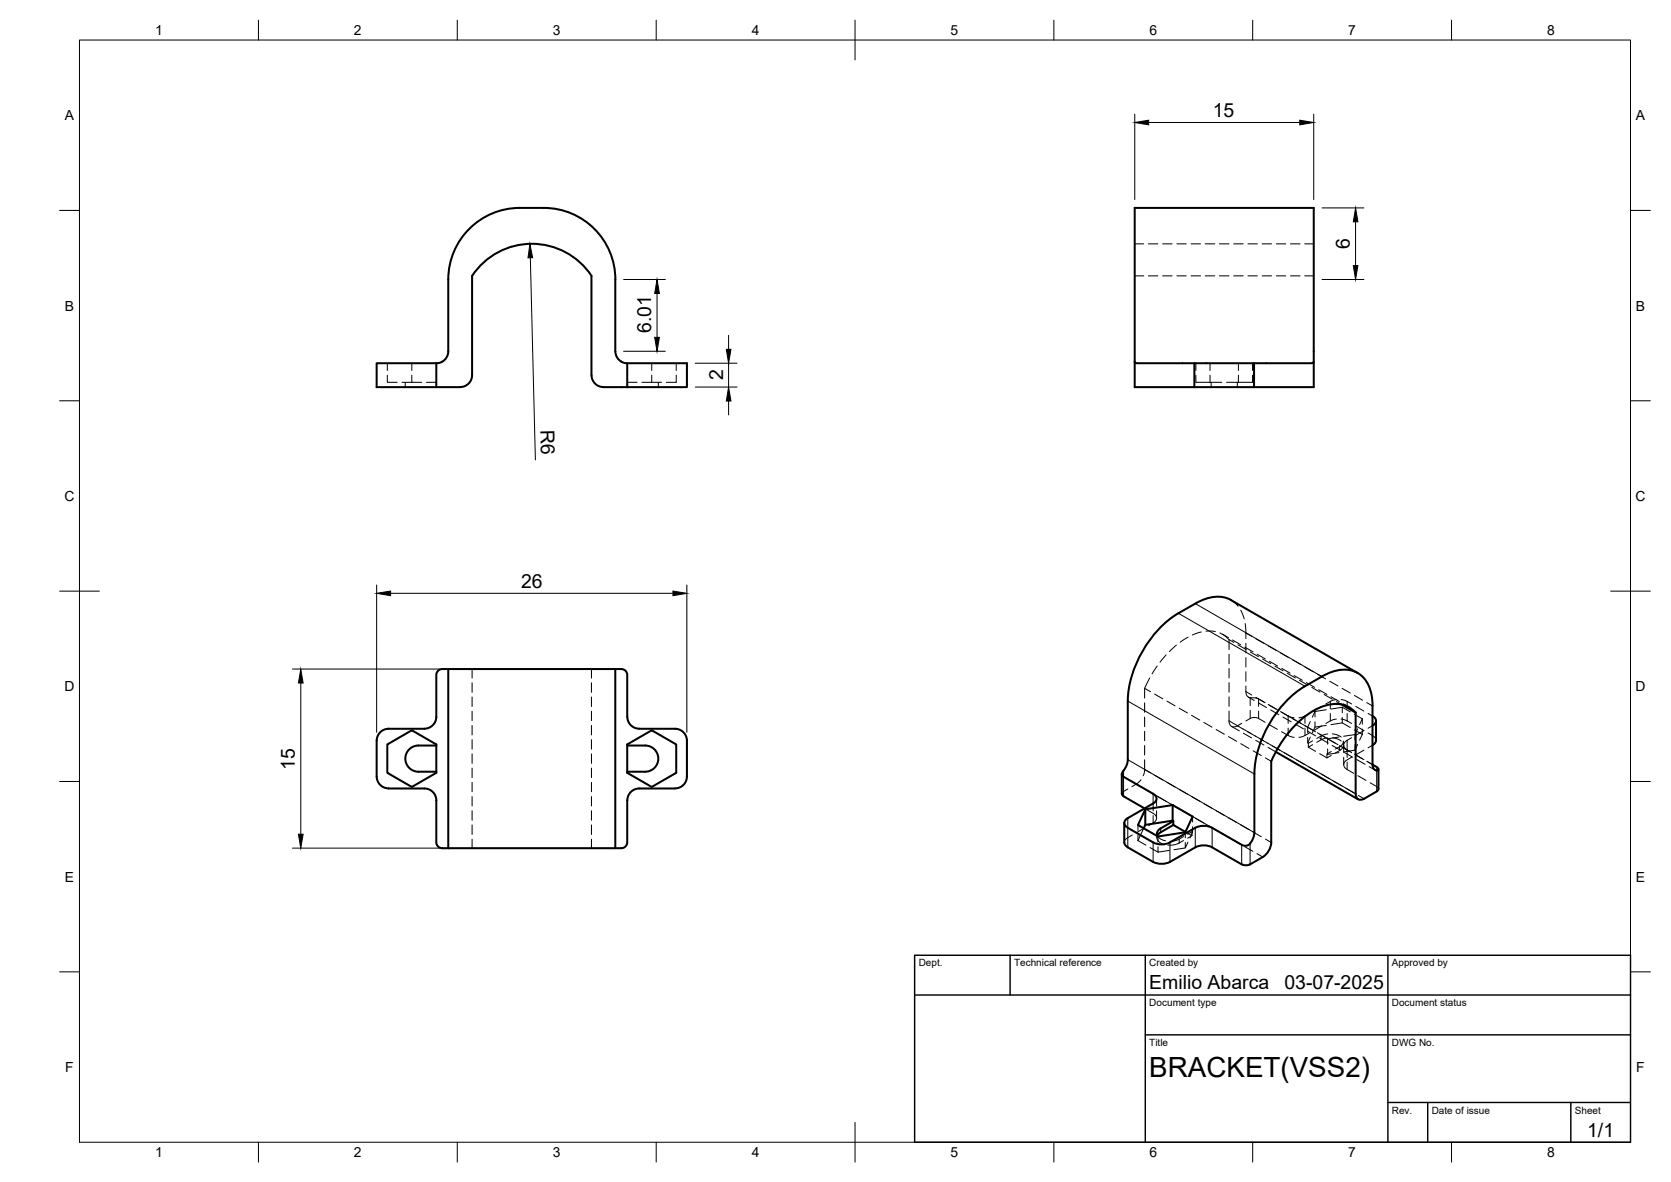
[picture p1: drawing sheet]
<svg xmlns="http://www.w3.org/2000/svg" width="420mm" height="297mm" viewBox="0 0 420 297" stroke-linecap="round" stroke-linejoin="round" font-family="sans-serif">
<!-- layer: Visible -->
<g fill="none" stroke="#000" stroke-width=".51">
<path d="M285.3 52.2h45v45.1h-45zM118.7 69.3v25a2.99 2.99 0 0 1-3 3M118.7 69.3a18 18 0 0 1 30 0v25a3 3 0 0 0 3 3M109.7 91.3h-15v6h21M109.7 91.3v6M112.7 88.3a3.1 3.1 0 0 1-2.4 2.9l-.6 .1M112.7 88.3v-18.1a18 18 0 0 1 18-18 28.4 28.4 0 0 1 12.7 1.3 18 18 0 0 1 11.3 16.7v18.1M154.7 88.3a3 3 0 0 0 2.4 2.9l15.6 .1v6h-21M157.7 91.3v6M285.3 90.9l.1 .3 .5 .1h43.8l.5-.1 .1-.3M300.3 91.3v6M315.3 91.3v6"/>
<path d="M296.3 154.1a29 29 0 0 1 7.2-3.7 7.7 7.7 0 0 1 6 .4l31.9 18.3M296.3 154.1a28.1 28.1 0 0 0-12.7 22.1M112.7 168.1v45.1M154.7 168.1v45.1M283.6 176.2v14.7l-.3 1.4-.8 1.3M332.4 170a28.3 28.3 0 0 0-14.8 15 24.2 24.2 0 0 0-2.2 9.5v14.7M332.4 170a9.5 9.5 0 0 1 8.5-1.1 7.8 7.8 0 0 1 4.1 6.9l.1 16.3 1.4 .9 .1 .5-.4 .2M337.2 177l3.7 2.1M340.9 179.1a7.1 7.1 0 0 0-8.4-1.6 25.3 25.3 0 0 0-12.9 13.8v21l-.7 1.8-.9 .9-3.7 2.2M340.9 179.1v20.4a1.29 1.29 0 0 0 .6 1.4 1.29 1.29 0 0 0 1.5-.2l3.2-1.8 .4-.4v-5.2M345.1 179.9a1.29 1.29 0 0 1 .9 1.2 1.29 1.29 0 0 1-.9 1.3M97.4 187.1l6.1-3.6 6.2 3.6v7.1l-6.2 3.6-6.1-3.6z"/>
<path d="M106.7 183.1h-9a3 3 0 0 0-3 3v9a2.99 2.99 0 0 0 3 3h9M106.7 198.1a2.99 2.99 0 0 1 3 3v10.9l.4 .7 .5 .3 2.1 .2M109.7 180.1a2.99 2.99 0 0 1-3 3M109.7 180.1v-10.6l.5-1 .9-.4 45.4 .1 .8 .4 .4 .9v10.6M109.7 187.4h-4.5a3.3 3.3 0 0 0-3.3 3.2 3.3 3.3 0 0 0 3.3 3.3h4.5M157.7 187.1l6.2-3.6 6.1 3.6v7.1l-6.1 3.6-6.2-3.6zM157.7 187.4h4.5a3.3 3.3 0 0 1 3.3 3.2 3.3 3.3 0 0 1-3.3 3.3h-4.5M157.7 180.1a3 3 0 0 0 3 3h9a2.99 2.99 0 0 1 3 3v9a3 3 0 0 1-3 3h-9a3 3 0 0 0-3 3.1v10.6l-.4 .9-.8 .4-43.8 .1M282.1 194.6v4.9M282.1 199.5l.4 .6M282.5 193.7l-.4 .8 .2 .6 7.6 4.4a1.29 1.29 0 0 1 .9 1.2 1.29 1.29 0 0 1-.9 1.2l-6.3 3.7M320.8 188.9l20.7 12"/>
<path d="M345.1 192.1a1.34 1.34 0 0 0 1.1 1.5M346 181.2v4.9a1.49 1.49 0 0 1-.9 1.2M282.5 200.1l5.3 3.1M282.7 206.8v4.9a1.49 1.49 0 0 0 .9 1.2M283.6 212.9l6.3 3.7M283.6 205.6a1.29 1.29 0 0 0-.9 1.2 1.29 1.29 0 0 0 .9 1.2l6.3 3.7M288 203.4l6.9-1.1 5 2.9-1.9 4-6.8 1-5.1-2.9zM288 203.4v3.9l-.4 .9M290 216.6l1.7 .5 1.9-.3 7-3.9 1.1-.4 1.3-.1 1.8 .5 7.4 4.3M294.9 202.3v3.9l-6.9 1.1M294.9 206.2l.1 .1v1M295 207.3l-3.4 2-.6 .7"/>
<path d="M295 206.3l-3.1 1.9a1.43 1.43 0 0 0-.8 2M295 207.3l3.1 1.8M312.2 217.2l1.3 .2 .8-.2M315.4 209.2a3.5 3.5 0 0 1-1.6 3.2l-.9 .1-.6-.1-7.5-4.4-1.8-.5-1.3 .1-1.2 .4-6.9 3.9-1.9 .3-1.7-.5"/>
</g>
<!-- layer: Hidden -->
<g fill="none" stroke="#000" stroke-width=".25">
<path d="M285.3 69.3h2.3M285.3 61.3h2.3M288.8 69.3h2.3M288.8 61.3h2.3M292.3 69.3h2.4M292.3 61.3h2.4M295.9 69.3h2.4M295.9 61.3h2.4M299.5 69.3h2.4M299.5 61.3h2.4M303 69.3h2.4M303 61.3h2.4"/>
<path d="M306.6 69.3h2.4M306.6 61.3h2.4M310.2 69.3h2.4M310.2 61.3h2.4M313.8 69.3h2.3M313.8 61.3h2.3M317.4 69.3h2.3M317.4 61.3h2.3M320.9 69.3h2.4M320.9 61.3h2.4M324.5 69.3h2.4M324.5 61.3h2.4"/>
<path d="M328.1 69.3h2.2M328.1 61.3h2.2M97.4 94.3v1.8h2.5M97.4 91.3v1.8M101.1 96.1h2.4M101.9 96.1v1.2M103.5 94.3v1.8h2.5M103.5 91.3v1.8M107.2 96.1h2.5M157.7 96.1h2.5M161.4 96.1h4.9M163.9 91.3v1.8"/>
<path d="M163.9 94.3v1.8M165.5 96.1v1.2M170 91.3v1.8M170 94.3v1.8h-2.4M300.7 94.3v1.8h3.5M300.7 91.3v1.8M304.2 96.1h3M304.2 91.3v1.8M304.2 94.3v1.8M304.5 96.1v1.2M308.4 96.1h3M311.1 96.1v1.2"/>
<path d="M311.4 94.3v1.8h3.5v-1.8M311.4 91.3v1.8M314.9 91.3v1.8M302 158.8l-2.2 .8M303.2 158.6l2.4 .1M306.7 159.1l1.3 .7 1 .9M307.4 159.4l1.5 .8M309.5 150.8l1.8 1.5M312 153.3l.8 2.2M313.1 156.7l.2 3.8M118.7 168.1v2.3M118.7 171.6v2.4"/>
<path d="M118.7 175.2v2.4M118.7 178.7v2.4M148.7 168.1v2.3M148.7 171.6v2.4M148.7 175.2v2.4M148.7 178.7v2.4M287.8 173v2.4M287.8 176.6v2.4M287.8 173l1.5 .8M289.1 170.4l-1.3 2.6M290.3 174.4l2.1 1.2M291 167.4l-1.3 2"/>
<path d="M293.2 164.6l-1.5 1.8M293.4 176.2l2.1 1.2M295.8 162.1l-1.8 1.6M296.5 178l2.1 1.2M298.7 160.1l-2 1.3M299.6 179.8l2.1 1.2M309 178.7v2.5a1.29 1.29 0 0 0 .6 1.3 1.29 1.29 0 0 0 1.5-.1l1.1-.6M309 160.7v2.5M309 164.4v2.4M309 168v2.4M309 171.6v2.3M309 175.1v2.4"/>
<path d="M309 160.7l1.2 .7M309.9 160.8l2.1 1.2M311.3 162l2 1.2M313 162.6l2.1 1.2M313.3 172.4v1.4a1.51 1.51 0 0 0 1.7 1.6l1.3 .2 1.8 1M313.3 161.7v2.3M313.3 165.3v2.3M313.3 168.8v2.4M313.9 175.2l1.5 .8M314.4 163.8l2 1.2M316.1 164.4l2.1 1.2M316.4 176.6l2.1 1.2"/>
<path d="M317.5 165.6l2 1.2M319.1 177.2l2.1 1.2M319.2 166.2l2 1.2M319.5 178.4l2.1 1.2M320.5 167.4l2.1 1.2M322.2 179a6.6 6.6 0 0 0 2.9 1.3l.3 .1M322.3 168l2.1 1.1M323.7 169.2l2 1.2M325.4 169.8l2 1.1M326.7 171l2.1 1.2M328.5 171.5l2 1.2M329.2 179.3l-1.4 .8-1.2 .3"/>
<path d="M329.8 172.7l2.1 1.2M330.6 178.8l-.6 1.4M330.6 178.8v1.4M331.6 173.3l2.1 1.2M332.3 177.5l-2 1.2M333 174.5l2 1.2M333.5 178.4l-2.9 .4M334.7 175.1l2 1.2M336 175.8l-1.1 .3-1.5 .8M336 176.3l1.2 .7M337.2 175.8l1.2 .3 1.5 .8M337.5 177.7l-2.8 .5"/>
<path d="M337.5 177.7l2 1.2M337.5 177.7v1.4M337.8 176.9l1.4 .8M340.5 179.5l2 1.1M340.9 177.5l2 1.2M344 179.3l1.1 .6M118.7 182.3v2.4M118.7 185.9v2.4M118.7 189.4v2.4M118.7 193v2.4M118.7 196.6v2.4M148.7 182.3v2.4"/>
<path d="M148.7 185.9v2.4M148.7 189.4v2.4M148.7 193v2.4M148.7 196.6v2.4M283.6 198.3l-1.2 .7-.3 .5M286.9 196l-.9 .8-1.4 .9M287.8 190.9v2.9l-.3 1.1M287.8 180.2v2.4M287.8 183.8v2.3M287.8 187.4v2.3M302.7 181.6l2.1 1.1M305.8 183.3l2 1.2"/>
<path d="M308.9 185.1l2.1 1.2M309.6 182.5l2 1.2M312 186.9l2 1.2M312.6 184.3l2.1 1.1M313.3 181.2l1-.6a2.29 2.29 0 0 1 2.2 0l1.6 .9M315.1 188.7l2 1.2M315.7 186l2.1 1.2M318.2 190.5l1.4 .8M318.8 187.8l2 1.1M319.1 182.1l2.1 1.2M322.2 183.9l2.1 1.1 1.1 .3M322.6 180.2l2.1 1.2"/>
<path d="M325.7 182l2 1.2M328.8 183.8l2 1.1M328.8 185.3l.2 2.5M328.8 182.8l2 1.1M328.8 182.8v1.3M329 187.8l1.8 1M329.2 184.2l-1.4 .8-1.2 .3M329.5 181.3l-.7 1.5M329.5 185.2l-.7 1.5M330.1 187.1l-1.1 .7M330.1 186.2l-1.1 .6M330.6 181.4v1.3"/>
<path d="M330.6 182.7l-.6 1.5M331.8 189.4l1.9 1.1 1-.7M331.8 184.5l2 1.2M331.9 185.5l2 1.2M332.3 182.4l-2 1.2M333.5 182.3l-2.9 .4M333.8 189.6l-.1-.1v1M333.8 185.7v1.3M333.8 188.2v1.4M333.8 185.4l-1.3 .3-1.4 .8M333.8 184.4l-1.3 .4-1.4 .8M334.7 188.9l-1 .6"/>
<path d="M335 187.3l2 1.2M335 185.4l1.4 .3 .8 .5M335 184.4l1 .2 1.2 .6M336 180.7l-1.1 .3-1.5 .8M336.7 185.2l-2.9 .5M336.7 189.1l-2.9 .5M337.2 180.7l1.2 .3 1.5 .8M337.5 181.7l-2.8 .4M337.5 180.3v1.4M337.5 181.7l2 1.1M337.8 187.2l-.4 .9-1.7 1.1M337.8 186.3l-.4 .9-1.7 1.1"/>
<path d="M337.8 186.3v1M337.9 187.3v1.8M337.9 190.3v1.9M338.1 189.1l2 1.2M339.9 190.3l-1.2 .7a1.29 1.29 0 0 0-.8 1.2 1.29 1.29 0 0 0 .8 1.2l1.7 .9M339.9 185.4l-1.2 .6a1.29 1.29 0 0 0-.8 1.3 1.29 1.29 0 0 0 .8 1.2l1.2 .6M340.5 183.4l2 1.2M340.7 184.6l-2.9 .4M340.7 184.6v1.4M340.7 187.2v1.3M340.7 188.5l-2.9 .5M340.9 182.4l2 1.2-2 1.2"/>
<path d="M341.2 190.9l2 1.2M341.4 183.2l-.7 1.4M341.4 187.1l-.7 1.4M341.4 194.9l2.1 1.2M342.5 180.6l-.6 1.5M342.5 180.6v1.4M342.5 183.2v1.4M342.5 184.6l-.6 1.4M342.9 188.5l-2 1.2 2 1.2M344 184.2l1.7 1.1 .3 .8M344 191.5l1.1 .7M344.3 192.7l1.4 .8"/>
<path d="M344.5 196.7l1.9 1.1 .2 .5M345.1 187.3l-1.1 .6M345.1 182.4l-1.1 .6M118.7 200.2v2.4M118.7 203.7v2.4M118.7 207.3v2.4M118.7 210.9v2.3M148.7 200.2v2.4M148.7 203.7v2.4M148.7 207.3v2.4M148.7 210.9v2.3M284.7 209.9l-1.7 1-.3 .8"/>
<path d="M286.1 207.3v1.4M286.1 209.9v1.4M286.1 211.3l2 1.1M287.6 208.2l-1.5 3.1M287.8 208.1l-2.1 1.2M287.8 203.2l2.1 1.2a1.29 1.29 0 0 1 .9 1.2 1.29 1.29 0 0 1-.9 1.2l-1.1 .7M289.2 213l2 1.2M290.8 200.7v1.9M290.8 203.8v1.8M290.9 209.5v1M291 210a1.65 1.65 0 0 0 1.5 2.1M291.1 210.2l.8 .7 1.2 .4"/>
<path d="M291.2 212.8v1.4l2.8-.5M291.2 210.2v1.4M297.6 211.2a5.4 5.4 0 0 1-4 1.2M297.6 210.2l-1.5 .9-1.8 .3M298 209.2v1.3M298 213.1l-2.8 .4M298.1 209.1l1.6 .9M298.7 211.7l-.7 1.4v-1.4M299.7 210l-1.1 .6M299.7 209l-1.1 .6M299.9 207.8l-.2 2.2M299.9 205.2v1.4"/>
<path d="M299.9 209.1l-.7 1.5"/>
</g>
<!-- layer: Hidden Narrow -->
<g fill="none" stroke="#000" stroke-width=".25">
<path d="M313.3 159.1l1.4 .8M313.3 173.8l1.4 .9M314.3 175.3v2M314.3 178.5v2.1M315.8 175.2l2 1.2M315.8 160.5l2 1.2M316.5 175.6v1.9M316.5 178.7v1.9M318.9 177l2 1.2M318.9 162.3l2 1.2M322 178.8l2 1.2M322 164.1l2 1.2"/>
<path d="M325.1 165.8l2 1.2M328.1 179.9v1.9M328.1 167.6l2.1 1.2M331.3 169.4l2 1.2M334.3 171.2l2.1 1.2M334.5 176.3v1.8M334.5 179.3v1.9M337.4 173l2.1 1.2M338.7 176.3v1.8M338.7 179.3v1.9M340.6 174.8l2 1.2M343.6 176.6l1.5 .8"/>
<path d="M282.5 193.7v1.5M285.7 197l1.4 .9M287.8 193.4l1.5 .8M288.2 198.5l2.1 1.2M290.3 194.8l2.1 1.2M293.4 196.6l2.1 1.2M296.5 198.4l2.1 1.2M309 181.2l2.5 1.4M311.1 182.4l1.5 .8M312.5 183.2l2.1 1.2M313.6 183.8l2.1 1.2M315.6 185l2.1 1.1"/>
<path d="M316.7 185.6l2.1 1.2M318.7 186.7l2.5 1.5M319.8 187.4l2.1 1.2M322.9 189.2l2.1 1.2M323.9 183v1.8M325.1 180.6l2 1.2M325.8 181l-1.9-1.1v1.9M326 191l2.1 1.2M326.9 181.6l1.9 1.2M328.1 183v1.8M328.1 182.4l2.1 1.2M329.1 192.8l2.1 1.1"/>
<path d="M331.3 184.2l2 1.1M332.2 185v.9M332.2 194.5l2.1 1.2M333.8 185.7l2 1.1M334.3 186l2.1 1.1M335.3 196.3l2.1 1.2M336.8 187.4l1.9 1.1M336.8 187.6v1M337.4 187.7l2.1 1.2M338.4 198.1l2.1 1.2M338.7 186v4.3M338.7 191.5v1.9"/>
<path d="M340.6 189.5l2 1.2M341.5 199.9l1.5 .8M343.6 191.3l1.5 .8M346.2 192.8v.9M283.6 205.6v2.4M289.9 201.9v1.9M289.9 205v1.8M291.3 200.3l2 1.2M294.4 202.1l2 1.1M296.5 210.9v.9M297.5 203.8l2.1 1.2M299.6 200.2l2.1 1.2"/>
<path d="M300.6 205.6l2 1.2M302.7 202l2.1 1.1M303.7 207.4l2 1.2M305.8 203.7l2 1.2M306.8 209.2l2 1.2M308.9 205.5l2.1 1.2M309.9 211l2 1.2M312 207.3l2 1.2M312.9 212.8l2.1 1.1M315.1 209.1l2 1.2M316.1 214.5l1.4 .9M318.2 210.9l1.4 .8"/>
</g>
<!-- layer: Visible Narrow -->
<g fill="none" stroke="#000" stroke-width=".25">
<path d="M296.3 154.1l31.8 18.4M300.5 151.7l31.9 18.3M283.6 176.2l31.8 18.3M282.5 195.2v4.9M283.6 190.9l31.8 18.3M321.2 188.2l19.7 11.3M346.2 193.7v5.2M283.6 208v4.9M289.9 201.9v-2.4l5 2.8M289.9 211.7v4.9M291.8 208.2v1M294.2 211.7v4.9"/>
<path d="M299.9 205.2l4.9 2.8v4.9M300.5 208v4.9M312.2 212.3v4.9M314.3 212v5.2"/>
</g>
<!-- layer: BORDER -->
<g fill="none" stroke="#000" stroke-width=".25">
<path d="M20 10.1h390v276.9h-390zM65 5.1v5M115 5.1v5M165 5.1v5M215 5.1v10M265 5.1v5M315 5.1v5M365 5.1v5M15 52.9h5M410 52.9h5M15 100.7h5M410 100.7h5"/>
<path d="M15 148.6h10M405 148.6h10M15 196.4h5M410 196.4h5M15 244.2h5M410 244.2h5M65 287v5M115 287v5M165 287v5M215 282.1v9.9M265 287v5M315 287v5"/>
<path d="M365 287v5"/>
</g>
<!-- layer: TITLEBLOCK -->
<path d="M230 240.1h180v46.9h-180zM230 250h180M254 240.1v9.9M288 240.1v46.9M349 240.1v46.9M288 260.1h122M349 277.1h61M359 277.1v9.9M395 277.1v9.9" fill="none" stroke="#000" stroke-width=".36"/>
<!-- layer: FD_Dimensions -->
<g fill="none" stroke="#000" stroke-width=".25">
<path d="M285.3 28.7v21.5M288.8 30.8h38M330.3 28.7v21.5M332.4 52.2h10.5M340.8 55.7v11M133.3 64.8l1.3 50.8M156.8 70.2h10.5M165.2 73.8v11M332.4 70.2h10.5M156.8 88.3h10.5M174.8 91.3h10.5M174.8 97.3h10.5"/>
<path d="M183.2 84.3v3.5M183.2 91.3v6M183.2 100.8v3.5M94.7 147v37M98.2 149.1h71M172.7 147v37M73.5 168.1h37.1M75.6 171.6v38M73.5 213.1h37.1"/>
</g>
<g fill="#000" stroke="#000" stroke-width=".25">
<path d="M285.3 30.8l3.5-.6v1.2zM326.8 30.2l3.5 .6-3.5 .6zM340.8 52.2l.6 3.5h-1.1zM133.2 61.3l.7 3.5h-1.1zM165.2 70.2l.6 3.6h-1.2zM340.3 66.7h1.1l-.6 3.5zM164.6 84.8h1.2l-.6 3.5zM182.6 87.8h1.2l-.6 3.5zM183.2 97.3l.6 3.5h-1.2zM94.7 149.1l3.5-.6v1.2zM169.2 148.5l3.5 .6-3.5 .6zM75.6 168.1l.6 3.5h-1.2z"/>
<path d="M75 209.6h1.2l-.6 3.5z"/>
</g>
<text font-size="7" x="289" y="270.6">BRACKET(VSS2)</text>
<g font-size="4.9">
<text x="304.9" y="29.3">15</text>
<text x="339.4" y="62.6" transform="rotate(-90 339.4 62.6)">6</text>
<text x="163.7" y="83.7" transform="rotate(-90 163.7 83.7)">6.01</text>
<text x="181.8" y="95.6" transform="rotate(-90 181.8 95.6)">2</text>
<text x="135.9" y="108.1" transform="rotate(89 135.9 108.1)">R6</text>
<text x="131" y="147.6">26</text>
<text x="74.2" y="193.5" transform="rotate(-90 74.2 193.5)">15</text>
<text x="289" y="248.5">Emilio Abarca</text>
<text x="323" y="248.5">03-07-2025</text>
<text x="399.1" y="285.7">1/1</text>
</g>
<g font-size="3.5">
<text x="39" y="8.8">1</text>
<text x="89" y="8.8">2</text>
<text x="139" y="8.8">3</text>
<text x="189" y="8.8">4</text>
<text x="239" y="8.8">5</text>
<text x="289" y="8.8">6</text>
<text x="339" y="8.8">7</text>
<text x="389" y="8.8">8</text>
<text x="16.3" y="30.2">A</text>
<text x="411.3" y="30.2">A</text>
<text x="16.3" y="78">B</text>
<text x="411.3" y="78">B</text>
<text x="16.2" y="125.9">C</text>
<text x="411.2" y="125.9">C</text>
<text x="16.2" y="173.7">D</text>
<text x="411.2" y="173.7">D</text>
<text x="16.3" y="221.6">E</text>
<text x="411.3" y="221.6">E</text>
<text x="16.4" y="269.4">F</text>
<text x="411.4" y="269.4">F</text>
<text x="39" y="290.8">1</text>
<text x="89" y="290.8">2</text>
<text x="139" y="290.8">3</text>
<text x="189" y="290.8">4</text>
<text x="239" y="290.8">5</text>
<text x="289" y="290.8">6</text>
<text x="339" y="290.8">7</text>
<text x="389" y="290.8">8</text>
</g>
<g font-size="2.5">
<text x="231" y="242.9">Dept.</text>
<text x="255" y="242.9">Technical reference</text>
<text x="289" y="242.9">Created by</text>
<text x="350" y="242.9">Approved by</text>
<text x="289" y="252.8">Document type</text>
<text x="350" y="252.8">Document status</text>
<text x="289" y="262.9">Title</text>
<text x="350" y="262.9">DWG No.</text>
<text x="350" y="279.9">Rev.</text>
<text x="360" y="279.9">Date of issue</text>
<text x="396" y="279.9">Sheet</text>
</g>
</svg>
